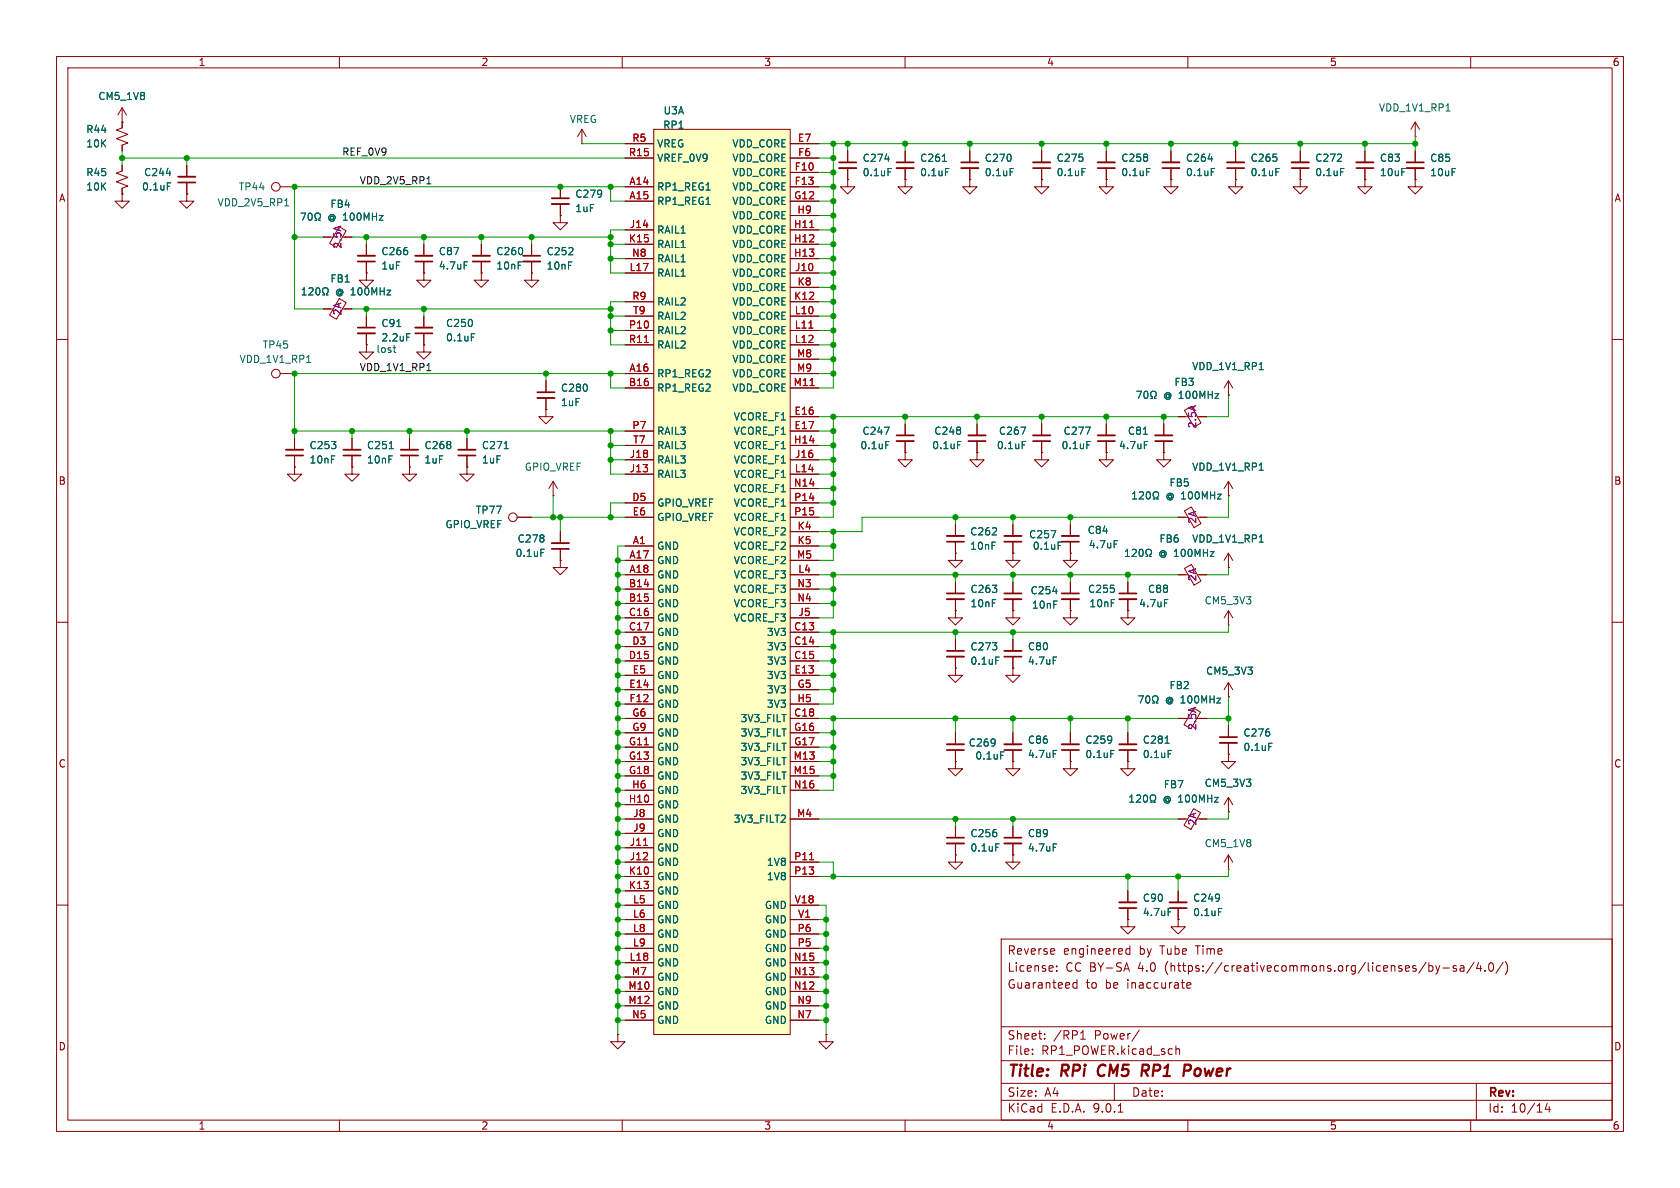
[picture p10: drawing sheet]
<svg xmlns="http://www.w3.org/2000/svg" width="297mm" height="210mm" viewBox="0 0 297 210" stroke-linecap="round" stroke-linejoin="round" font-family="sans-serif">
<g fill="none" stroke="#840000" stroke-width=".18">
<path d="M10 10h277v190h-277zM12 12h273v186h-273zM60 10v2M110 10v2M160 10v2M210 10v2M260 10v2M160 26.7v2M160 29.7v2.1M171.4 31.8v1.2h1.3l-1.3 1.3-1.2-1.3h1.2M171.4 31.8h.1M171.4 26.7v2"/>
<path d="M171.4 29.7v2.1M184.1 31.8v1.2h1.3l-1.3 1.3-1.2-1.3h1.2M184.1 31.8h.1M184.1 26.7v2M184.1 29.7v2.1M195.6 31.8v1.2h1.2l-1.2 1.3-1.3-1.3h1.3M195.6 31.8h.1M195.6 26.7v2M195.6 29.7v2.1M207 31.8v1.2h1.3l-1.3 1.3-1.3-1.3h1.3M207 31.8h.1M207 26.7v2"/>
<path d="M207 29.7v2.1M218.4 31.8v1.2h1.3l-1.3 1.3-1.2-1.3h1.2M218.4 31.8h.1M229.9 31.8v1.2h1.2l-1.2 1.3-1.3-1.3h1.3M229.9 31.8h.1M229.9 26.7v2M229.9 29.7v2.1M250.2 24.1h.1M250.2 21.6l-.8 1.3M250.2 21.6l.8 1.3M250.2 21.6v2.5M250.2 26.7v2"/>
<path d="M250.2 29.7v2.1M10 60h2M184.1 74.9v2.1M184.1 78v2M205.7 74.9v2.1M205.7 78v2M208.3 73.7h1.7M209.4 72.5l1.2-.7 1.7 3-1.2 .7zM212.1 73.7h1.3M217.2 69.9h.1M217.2 67.3l.7 1.3M217.2 67.3l-.8 1.3"/>
<path d="M217.2 67.3v2.6M285 60h2M168.9 97.8v1.3h-1.3l1.3 1.2 1.3-1.2h-1.3M168.9 97.8h.1M168.9 92.7v2M168.9 95.8v2M179.1 97.8v1.3h-1.3l1.3 1.2 1.2-1.2h-1.2M179.1 97.8h.1M179.1 92.7v2M179.1 95.8v2M184.1 80v1.3h-1.2l1.2 1.3 1.3-1.3h-1.3M184.1 80h.1"/>
<path d="M195.6 80v1.3h-1.3l1.3 1.3 1.2-1.3h-1.2M195.6 80h.1M205.7 80v1.3h-1.2l1.2 1.3 1.3-1.3h-1.3M205.7 80h.1M208.3 91.4h1.7M209.4 90.3l1.2-.7 1.7 3-1.2 .7zM212.1 91.4h1.3M10 110h2M199.4 108v1.2h-1.3l1.3 1.3 1.3-1.3h-1.3M199.4 108h.1M199.4 102.9v2M199.4 105.9v2.1"/>
<path d="M208.3 101.6h1.7M209.4 100.5l1.2-.7 1.7 2.9-1.2 .7zM212.1 101.6h1.3M217.2 110.5h.1M217.2 108v2.5M217.2 108l-.8 1.2M217.2 108l.7 1.2M285 110h2M168.9 134.6v1.3h-1.3l1.3 1.3 1.3-1.3h-1.3M168.9 134.6h.1M10 160h2M177 166h108v32h-108z"/>
<path d="M186.4 167.8l.1 .3-.8 .1M186.8 171.6v.1M186.8 170.8v.1M190.4 173.2v1.5M190.4 173.8l-.4-.1-.3 .3v.4l.1 .2h.6M199.2 170.2l.5 1.5M199.7 167.2v1.5M199.7 167.8l-.4-.1-.3 .3v.4l.2 .2h.5M209.8 174.2l.7-.1v-.3l-.5-.1-.2 .2 .1 .7h.6M252.6 170.2v1.5M252.6 170.8l.4-.1 .3 .3v.4l-.1 .2h-.6M253.8 170.7l.4 1"/>
<path d="M254.2 171.7l-.2 .4-.2 .1M254.5 170.7l-.3 1M255.1 171.1h1.1M257.5 170.8l-.4-.1-.2 .2 .1 .2 .5 .2v.3h-.6M258.2 170.8h.5l.1 .9M258.8 171.1h-.5a.29 .29 0 0 0-.2 .3 .29 .29 0 0 0 .2 .3l.5-.1M260.6 170.1l-1.3 2M261.4 170.1l-.4 1.1h1M261.7 170.7v1M262.5 171.6v.1M263.3 170.3l.2-.1a.81 .81 0 0 1 .6 .6 .81 .81 0 0 1-.3 .8l-.1 .1a.81 .81 0 0 1-.4-1.4zM265.7 170.1l-1.2 2"/>
<path d="M266.1 170a1.72 1.72 0 0 1 0 2.3M285 160h2M60 198v2M110 198v2M160 198v2M177 194.5h108M177 191.5h108M177 187.5h108M177 181.5h108M182.5 186.3v.1M182.5 185.5v.1M184.7 183.6v.1"/>
<path d="M184.7 182.8v.1M191 183.7h.9M191.2 182.6l.3-.4v1.5M197 191.5v3M197.7 196.6h.8M201.4 182.1l-1.3 2M207.9 184.9v1.5M207.9 185.5l.2-.1 .4 .1v.9M210 198v2M260 198v2M261 191.5v6.5M273.5 195l-.3 1.1h.9"/>
<path d="M273.9 195.6v1"/>
</g>
<path d="M194.4 188.5a1.27 1.27 0 0 0 0 1.6M202.4 189.3l.5 .9M202.8 188.2h-.8l-.2 2M202.9 189.2l-1 .1M209.5 188.2l.9 .1a.58 .58 0 0 1-.3 1h-.8" fill="none" stroke="#840000" stroke-width=".4"/>
<g fill="none" stroke="#006464" stroke-width=".18">
<path d="M255.6 19.6h.8M166.6 28.5h.7M167.1 29.8h.7M178.6 29.8h.6M191.3 29.8h.6M202.7 29.8h.6M213.6 28.1h.8M214.1 29.8h.6M237 29.8h.6M180.5 75.5h.8l-.5 1.3M180.7 78h.6M201 69.2h.8l-.5 1.2"/>
<path d="M202.1 76.8h.7M202.3 78h.6M202.3 69.3l.2-.1a.68 .68 0 0 1 .5 .6 .68 .68 0 0 1-.5 .6l-.2-.1-.1-.4zM203.4 70.4h.3v-.2a.54 .54 0 0 1-.2-.8 .54 .54 0 0 1 .7-.2 .58 .58 0 0 1-.1 1v.2h.3M222.6 65.3h.7M185.8 93.8h.9l-.6 1.3M187.1 95.8h.6M199 98.4h.7M199 97.5l.3-.4v1.3M200.2 97.2l.4-.1 .3 .4-.8 .9h.8M200.2 88.2h.8M200.2 87.3l.4-.4v1.3"/>
<path d="M201.4 87.1l.5-.2 .3 .4-.8 .9h.8M201.6 97.2l.1-.1a.68 .68 0 0 1 .4 .6 .68 .68 0 0 1-.4 .7 .84 .84 0 0 1-.1-1.2zM202.6 98.4h.3v-.3a.54 .54 0 0 1-.3-.7 .54 .54 0 0 1 .8-.2 .58 .58 0 0 1-.2 .9v.3h.4M202.8 87l.1-.1a.68 .68 0 0 1 .5 .7 .68 .68 0 0 1-.5 .6 .84 .84 0 0 1-.1-1.2zM203.9 88.2h.3v-.2a.54 .54 0 0 1-.3-.8 .54 .54 0 0 1 .7-.2 .58 .58 0 0 1-.1 1v.2h.3M205.9 106h.6"/>
</g>
<path d="M158.5 28.7h3M169.9 28.7h3.1M182.6 29.7h3.1M194.1 29.7h3M205.5 29.7h3M228.3 29.7h3.1M248.7 28.7h3M182.6 78h3.1M204.2 78h3.1M167.4 95.8h3M177.5 95.8h3.1M197.9 104.9h3" fill="none" stroke="#840000" stroke-width=".3"/>
<path d="M158.5 29.7h3M169.9 29.7h3.1M182.6 28.7h3.1M194.1 28.7h3M205.5 28.7h3M228.3 28.7h3.1M248.7 29.7h3M182.6 77h3.1M204.2 77h3.1M167.4 94.7h3M177.5 94.7h3.1M197.9 105.9h3" fill="none" stroke="#840000" stroke-width=".33"/>
<path d="M115.6 22.9h24.1v160h-24.1z" fill="#ffffc2"/>
<g fill="none" stroke="#840000" stroke-width=".18">
<path d="M21.6 19.1v3.5l-1 .4 2 .7-2 .8 2 .8-1 .4v1M21.6 19.1l.8 1.2M21.6 19.1l-.8 1.2M21.6 34.3v1.3h-1.3l1.3 1.2 1.3-1.2h-1.3M21.6 34.3h.1M21.6 29.2v1l-1 .4 2 .8-2 .7 2 .8-1 .4v1M21.6 21.6h.1M33 34.3v1.3h-1.3l1.3 1.2 1.3-1.2h-1.3M33 34.3h.1M33 29.2v2M33 32.3v2M49.5 33h2.6"/>
<path d="M99.1 38.1v1.3h1.2l-1.2 1.2-1.3-1.2h1.3M99.1 38.1h.1M99.1 33v2.1M99.1 36.1v2M102.9 25.4h.1M102.9 22.9l.7 1.2M102.9 22.9l-.8 1.2M102.9 22.9v2.5M110.5 25.4h5.1M110.5 27.9h5.1M110.5 33h5.1M110.5 35.6h5.1"/>
<path d="M115.6 22.9h24.1v160h-24.1zM139.7 25.4h5.1M139.7 27.9h5.1M139.7 33h5.1M139.7 35.6h5.1M139.7 30.5h5.1M139.7 38.1h5.1M149.9 31.8v1.2h1.2l-1.2 1.3-1.3-1.3h1.3M149.9 31.8h.1M149.9 26.7v2M149.9 29.7v2.1M160 31.8v1.2h1.3l-1.3 1.3-1.3-1.3h1.3"/>
<path d="M160 31.8h.1M160 26.7v2M160 29.7v2.1M171.4 31.8h.1M171.4 26.7v2M171.4 29.7v2.1M184.1 31.8h.1M184.1 26.7v2M184.1 29.7v2.1M195.6 31.8h.1M195.6 26.7v2M195.6 29.7v2.1"/>
<path d="M207 31.8h.1M207 26.7v2M207 29.7v2.1M218.4 31.8h.1M218.4 26.7v2M218.4 29.7v2.1M229.9 31.8h.1M229.9 26.7v2M229.9 29.7v2.1M241.3 31.8v1.2h1.3l-1.3 1.3-1.3-1.3h1.3M241.3 31.8h.1M241.3 26.7v2"/>
<path d="M241.3 29.7v2.1M250.2 31.8v1.2h1.3l-1.3 1.3-1.3-1.3h1.3M250.2 31.8h.1M250.2 26.7v2M250.2 29.7v2.1M57.1 54.6h1.8M57.1 41.9h1.8M60 52.8l1.2 .7-1.7 2.9-1.2-.7zM60 40.1l1.2 .7-1.7 2.9-1.2-.7zM61 54.6h1.2M61 41.9h1.2M64.8 48.3v1.2h1.2l-1.2 1.3-1.3-1.3h1.3"/>
<path d="M64.8 48.3h.1M64.8 43.2v2M64.8 46.2v2.1M64.8 55.9v2M64.8 58.9v2.1M74.9 48.3v1.2h1.3l-1.3 1.3-1.2-1.3h1.2M74.9 48.3h.1M74.9 43.2v2M74.9 46.2v2.1M74.9 55.9v2M74.9 58.9v2.1M85.1 48.3v1.2h1.3l-1.3 1.3-1.3-1.3h1.3"/>
<path d="M85.1 48.3h.1M85.1 43.2v2M85.1 46.2v2.1M94 48.3v1.2h1.2l-1.2 1.3-1.3-1.3h1.3M94 48.3h.1M94 43.2v2M94 46.2v2.1M110.5 40.6h5.1M110.5 43.2h5.1M110.5 45.7h5.1M110.5 48.3h5.1M110.5 53.3h5.1"/>
<path d="M110.5 55.9h5.1M110.5 58.4h5.1M139.7 40.6h5.1M139.7 43.2h5.1M139.7 45.7h5.1M139.7 48.3h5.1M139.7 53.3h5.1M139.7 55.9h5.1M139.7 58.4h5.1M139.7 50.8h5.1M49.5 66h2.6M52.1 77.5v2"/>
<path d="M62.2 77.5v2M64.8 61v1.2h1.2l-1.2 1.3-1.3-1.3h1.3M64.8 61h.1M72.4 77.5v2M74.9 61v1.2h1.3l-1.3 1.3-1.2-1.3h1.2M74.9 61h.1M82.5 77.5v2M96.5 72.4v1.3h1.3l-1.3 1.2-1.3-1.2h1.3M96.5 72.4h.1M96.5 67.3v2M96.5 70.4v2M110.5 61h5.1"/>
<path d="M110.5 66h5.1M110.5 68.6h5.1M110.5 76.2h5.1M110.5 78.7h5.1M139.7 61h5.1M139.7 66h5.1M139.7 68.6h5.1M139.7 76.2h5.1M139.7 78.7h5.1M139.7 63.5h5.1M139.7 73.7h5.1M160 74.9v2.1"/>
<path d="M160 78v2M172.7 74.9v2.1M172.7 78v2M184.1 74.9v2.1M184.1 78v2M195.6 74.9v2.1M195.6 78v2M205.7 74.9v2.1M205.7 78v2M208.3 73.7h1.2M212.1 73.7h1.3M217.2 69.9h.1"/>
<path d="M52.1 82.6v1.2h1.2l-1.2 1.3-1.3-1.3h1.3M52.1 82.6h.1M52.1 80.5v2.1M62.2 82.6v1.2h1.3l-1.3 1.3-1.2-1.3h1.2M62.2 82.6h.1M62.2 80.5v2.1M72.4 82.6v1.2h1.3l-1.3 1.3-1.3-1.3h1.3M72.4 82.6h.1M72.4 80.5v2.1M82.5 82.6v1.2h1.3l-1.3 1.3-1.2-1.3h1.2M82.5 82.6h.1M82.5 80.5v2.1"/>
<path d="M91.4 91.4h2.6M97.8 87.6h.1M97.8 85.1l-.8 1.3M97.8 85.1l.8 1.3M97.8 85.1v2.5M99.1 99.1v1.2h-1.3l1.3 1.3 1.2-1.3h-1.2M99.1 99.1h.1M99.1 94v2M99.1 97v2.1M110.5 81.3h5.1M110.5 83.8h5.1M110.5 88.9h5.1"/>
<path d="M110.5 91.4h5.1M110.5 96.5h5.1M110.5 99.1h5.1M139.7 81.3h5.1M139.7 83.8h5.1M139.7 88.9h5.1M139.7 91.4h5.1M139.7 96.5h5.1M139.7 99.1h5.1M139.7 86.4h5.1M139.7 94h5.1M160 80v1.3h-1.3l1.3 1.3 1.3-1.3h-1.3"/>
<path d="M160 80h.1M168.9 97.8h.1M168.9 92.7v2M168.9 95.8v2M172.7 80v1.3h-1.3l1.3 1.3 1.3-1.3h-1.3M172.7 80h.1M179.1 97.8h.1M179.1 92.7v2M179.1 95.8v2M184.1 80h.1M189.2 97.8v1.3h-1.2l1.2 1.2 1.3-1.2h-1.3M189.2 97.8h.1"/>
<path d="M189.2 92.7v2M189.2 95.8v2M195.6 80h.1M205.7 80h.1M208.3 91.4h1.2M212.1 91.4h1.3M217.2 87.6h.1M217.2 85.1l.7 1.3M217.2 85.1l-.8 1.3M217.2 85.1v2.5M217.2 97.8v2.5M217.2 97.8l.7 1.3"/>
<path d="M217.2 97.8l-.8 1.3M110.5 101.6h5.1M110.5 104.1h5.1M110.5 106.7h5.1M110.5 109.2h5.1M110.5 111.8h5.1M110.5 114.3h5.1M110.5 116.8h5.1M110.5 119.4h5.1M139.7 101.6h5.1M139.7 104.1h5.1M139.7 106.7h5.1"/>
<path d="M139.7 109.2h5.1M139.7 111.8h5.1M139.7 114.3h5.1M139.7 116.8h5.1M139.7 119.4h5.1M168.9 108v1.2h1.3l-1.3 1.3-1.3-1.3h1.3M168.9 108h.1M168.9 118.1v1.3h1.3l-1.3 1.3-1.3-1.3h1.3M168.9 118.1h.1M168.9 102.9v2M168.9 105.9v2.1M168.9 113v2.1"/>
<path d="M168.9 116.1v2M179.1 108v1.2h-1.3l1.3 1.3 1.2-1.3h-1.2M179.1 108h.1M179.1 118.1v1.3h1.2l-1.2 1.3-1.3-1.3h1.3M179.1 118.1h.1M179.1 102.9v2M179.1 105.9v2.1M179.1 113v2.1M179.1 116.1v2M189.2 108v1.2h-1.2l1.2 1.3 1.3-1.3h-1.3M189.2 108h.1M189.2 102.9v2"/>
<path d="M189.2 105.9v2.1M199.4 108h.1M199.4 102.9v2M199.4 105.9v2.1M208.3 101.6h1.2M212.1 101.6h1.3M217.2 100.3h.1M110.5 121.9h5.1M110.5 124.5h5.1M110.5 127h5.1M110.5 129.5h5.1M110.5 132.1h5.1"/>
<path d="M110.5 134.6h5.1M110.5 137.2h5.1M110.5 139.7h5.1M139.7 121.9h5.1M139.7 124.5h5.1M139.7 127h5.1M139.7 129.5h5.1M139.7 132.1h5.1M139.7 134.6h5.1M139.7 137.2h5.1M139.7 139.7h5.1M168.9 134.6h.1"/>
<path d="M168.9 129.5v2.1M168.9 132.6v2M179.1 134.6v1.3h1.2l-1.2 1.3-1.3-1.3h1.3M179.1 134.6h.1M179.1 129.5v2.1M179.1 132.6v2M189.2 134.6v1.3h1.3l-1.3 1.3-1.2-1.3h1.2M189.2 134.6h.1M189.2 129.5v2.1M189.2 132.6v2M199.4 134.6v1.3h1.3l-1.3 1.3-1.3-1.3h1.3M199.4 134.6h.1"/>
<path d="M199.4 129.5v2.1M199.4 132.6v2M208.3 127h1.6M211 125.2l1.2 .7-1.7 2.9-1.2-.7zM212.1 127h1.3M217.2 133.4v1.2h1.2l-1.2 1.3-1.3-1.3h1.3M217.2 133.4h.1M217.2 123.2h.1M217.2 120.7v2.5M217.2 128.3v2M217.2 131.3v2.1M217.2 120.7l-.8 1.2"/>
<path d="M217.2 120.7l.7 1.2M110.5 142.2h5.1M110.5 144.8h5.1M110.5 147.3h5.1M110.5 149.9h5.1M110.5 152.4h5.1M110.5 154.9h5.1M110.5 157.5h5.1M139.7 144.8h5.1M139.7 152.4h5.1M139.7 154.9h5.1M168.9 151.1v1.3h1.3l-1.3 1.3-1.3-1.3h1.3"/>
<path d="M168.9 151.1h.1M168.9 146.1v2M168.9 149.1v2M179.1 151.1v1.3h1.2l-1.2 1.3-1.3-1.3h1.3M179.1 151.1h.1M179.1 146.1v2M179.1 149.1v2M199.4 157.5v2M208.3 144.8h1.6M208.3 157.5v2M211 143l1.2 .7-1.7 2.9-1.2-.7zM212.1 144.8h1.3"/>
<path d="M217.2 153.7h.1M217.2 143.5h.1M217.2 141v2.5M217.2 151.1v2.6M217.2 151.1l-.8 1.3M217.2 151.1l.7 1.3M217.2 141l.7 1.2M217.2 141l-.8 1.2M110.5 160h5.1M110.5 162.6h5.1M110.5 165.1h5.1M110.5 167.6h5.1"/>
<path d="M110.5 170.2h5.1M110.5 172.7h5.1M110.5 175.3h5.1M110.5 177.8h5.1M139.7 160h5.1M139.7 162.6h5.1M139.7 165.1h5.1M139.7 167.6h5.1M139.7 170.2h5.1M139.7 172.7h5.1M139.7 175.3h5.1M139.7 177.8h5.1"/>
<path d="M199.4 162.6v1.2h1.3l-1.3 1.3-1.3-1.3h1.3M199.4 162.6h.1M199.4 160.5v2.1M208.3 162.6v1.2h1.2l-1.2 1.3-1.3-1.3h1.3M208.3 162.6h.1M208.3 160.5v2.1M109.2 182.9v1.3h1.3l-1.3 1.2-1.3-1.2h1.3M109.2 182.9h.1M110.5 180.3h5.1M139.7 180.3h5.1M146 182.9v1.3h1.3l-1.3 1.2-1.2-1.2h1.2M146 182.9h.1"/>
<circle cx="48.8" cy="33" r=".76"/>
<circle cx="48.8" cy="66" r=".76"/>
<circle cx="90.7" cy="91.4" r=".76"/>
</g>
<path d="M143 58h.7M143.1 40.2h.8M113.9 60.5h.7M143.2 68.2h.7M113.8 149.4h.7M143.1 152h.7" fill="none" stroke="#a90000" stroke-width=".18"/>
<g fill="none" stroke="#006464" stroke-width=".18">
<path d="M29.4 30.6h.8M29.6 32.3h.6M50.3 36.4h.7M53.2 37.7h.8l-.5 1.2M54.6 37.7h.2a.68 .68 0 0 1 .4 .6 .68 .68 0 0 1-.4 .6 .84 .84 0 0 1-.2-1.2zM55.7 38.9h.3v-.2a.54 .54 0 0 1-.3-.7 .54 .54 0 0 1 .8-.3 .58 .58 0 0 1-.2 1v.2h.3M156.4 28.1h.8M157 29.8h.6M166.6 28.5h.7M167.1 29.8h.7M178.6 29.8h.6M191.3 29.8h.6"/>
<path d="M202.7 29.8h.6M213.6 28.1h.8M214.1 29.8h.6M225.6 29.8h.6M237 29.8h.6M53.4 52.1h.7M53.4 51.2l.4-.3v1.2M54.6 51l.5-.1 .2 .3-.7 .9h.7M56 51l.1-.1a.68 .68 0 0 1 .5 .6 .68 .68 0 0 1-.5 .6l-.1-.1-.2-.3zM57 52.1h.3v-.2a.54 .54 0 0 1-.2-.7 .54 .54 0 0 1 .7-.3 .58 .58 0 0 1-.1 1v.2h.3M70.1 57.7h.8M71.9 59h.6"/>
<path d="M82.1 46.3h.6M83.3 59h.6M54.2 64.1h.7M68.8 79.3h.7M89.1 79.3h.8M156.3 75.5h.9l-.6 1.3M156.6 78.1h.6M169.3 78h.6M180.5 75.5h.8l-.5 1.3M180.7 78h.6M191.9 75.5h.8l-.5 1.3M192.1 78h.6"/>
<path d="M201 69.2h.8l-.5 1.2M202.1 76.8h.7M202.3 78h.6M202.3 69.3l.2-.1a.68 .68 0 0 1 .5 .6 .68 .68 0 0 1-.5 .6l-.2-.1-.1-.4zM203.4 70.4h.3v-.2a.54 .54 0 0 1-.2-.8 .54 .54 0 0 1 .7-.2 .58 .58 0 0 1-.1 1v.2h.3M222.6 65.3h.7M95.6 97.1h.6M185.8 93.8h.9l-.6 1.3M187.1 95.8h.6M197 95.6h.6M199 98.4h.7M199 97.5l.3-.4v1.3"/>
<path d="M200.2 97.2l.4-.1 .3 .4-.8 .9h.8M200.2 88.2h.8M200.2 87.3l.4-.4v1.3M201.4 87.1l.5-.2 .3 .4-.8 .9h.8M201.6 97.2l.1-.1a.68 .68 0 0 1 .4 .6 .68 .68 0 0 1-.4 .7 .84 .84 0 0 1-.1-1.2zM202.6 98.4h.3v-.3a.54 .54 0 0 1-.3-.7 .54 .54 0 0 1 .8-.2 .58 .58 0 0 1-.2 .9v.3h.4M202.8 87l.1-.1a.68 .68 0 0 1 .5 .7 .68 .68 0 0 1-.5 .6 .84 .84 0 0 1-.1-1.2zM203.9 88.2h.3v-.2a.54 .54 0 0 1-.3-.8 .54 .54 0 0 1 .7-.2 .58 .58 0 0 1-.1 1v.2h.3M222.6 83.1h.7M222.6 95.8h.7M176 116.2h.6M186.1 104.6h.8"/>
<path d="M186.2 116.1h.6M205.9 106h.6M176.9 132.9h.6M186.2 132.7h.6M196.4 132.7h.6M201.3 123h.8l-.5 1.3M202.7 123.1l.1-.1a.68 .68 0 0 1 .5 .6 .68 .68 0 0 1-.5 .7l-.1-.1-.2-.4zM203.8 124.3h.3v-.3a.54 .54 0 0 1-.3-.7 .54 .54 0 0 1 .7-.2 .58 .58 0 0 1-.1 .9v.3h.3M206 131.4h.7M206.5 132.7h.6M224.3 131.4h.6M176 149.2h.6"/>
<path d="M186.2 149.2h.6M199.7 141.8h.7M199.7 140.9l.4-.4v1.3M200.9 140.7l.5-.2 .3 .4-.8 .9h.8M202.3 140.6l.1-.1a.68 .68 0 0 1 .5 .7 .68 .68 0 0 1-.5 .6 .84 .84 0 0 1-.1-1.2zM203.3 141.8h.3v-.2a.54 .54 0 0 1-.2-.8 .54 .54 0 0 1 .7-.2 .58 .58 0 0 1-.1 1v.2h.3M206.5 160.6h.6M215.4 160.6h.6"/>
</g>
<g fill="none" stroke="#840000" stroke-width=".3">
<path d="M31.5 32.3h3M97.5 35.1h3.1M148.3 28.7h3.1M216.9 29.7h3.1M239.8 29.7h3M63.2 57.9h3.1M63.2 46.2h3.1M73.4 46.2h3.1M73.4 58.9h3.1M83.6 46.2h3M92.5 45.2h3M95 69.3h3"/>
<path d="M158.5 77h3M171.2 78h3M194.1 78h3M50.5 80.5h3.1M60.7 80.5h3.1M70.9 80.5h3M81 80.5h3.1M97.5 97h3.1M187.7 95.8h3.1M167.4 104.9h3M167.4 115.1h3M177.5 104.9h3.1"/>
<path d="M177.5 116.1h3.1M187.7 104.9h3.1M167.4 132.6h3M177.5 132.6h3.1M187.7 132.6h3.1M197.9 132.6h3M215.6 130.3h3.1M167.4 148.1h3M177.5 148.1h3.1M197.9 160.5h3M206.8 160.5h3"/>
</g>
<g fill="none" stroke="#840000" stroke-width=".33">
<path d="M31.5 31.2h3M97.5 36.1h3.1M148.3 29.7h3.1M216.9 28.7h3.1M239.8 28.7h3M63.2 58.9h3.1M63.2 45.2h3.1M73.4 45.2h3.1M73.4 57.9h3.1M83.6 45.2h3M92.5 46.2h3M50.5 79.5h3.1"/>
<path d="M60.7 79.5h3.1M70.9 79.5h3M81 79.5h3.1M95 70.4h3M158.5 78h3M171.2 77h3M194.1 77h3M97.5 96h3.1M187.7 94.7h3.1M167.4 105.9h3M167.4 116.1h3M177.5 105.9h3.1"/>
<path d="M177.5 115.1h3.1M187.7 105.9h3.1M167.4 131.6h3M177.5 131.6h3.1M187.7 131.6h3.1M197.9 131.6h3M215.6 131.3h3.1M167.4 149.1h3M177.5 149.1h3.1M197.9 159.5h3M206.8 159.5h3"/>
</g>
<path d="M75.5 32.5h.7M75.5 65.5h.7" fill="none" stroke="#0f0f0f" stroke-width=".18"/>
<g fill="none" stroke="#009600" stroke-width=".18">
<path d="M21.6 27.9h88.9M21.6 26.7v2.5M33 27.9v1.3M102.9 25.4h7.6M107.9 33v2.6h2.6M110.5 33h-58.4v21.6h5M144.8 25.4h105.4M144.8 33h2.5M144.8 27.9h2.5M144.8 30.5h2.5M144.8 35.6h2.5M144.8 38.1h2.5"/>
<path d="M147.3 25.4v43.2h-2.5M149.9 25.4v1.3M160 25.4v1.3M171.4 25.4v1.3M184.1 25.4v1.3M195.6 25.4v1.3M207 25.4v1.3M218.4 25.4v1.3M229.9 25.4v1.3M241.3 25.4v1.3M250.2 24.1v2.6M52.1 41.9h5"/>
<path d="M62.2 54.6h45.7M62.2 41.9h45.7M64.8 41.9v1.3M64.8 54.6v1.3M74.9 41.9v1.3M74.9 54.6v1.3M85.1 41.9v1.3M94 41.9v1.3M107.9 43.2h2.6M107.9 45.7h2.6M107.9 58.4h2.6M107.9 55.9h2.6"/>
<path d="M110.5 40.6h-2.6v7.7h2.6M110.5 53.3h-2.6v7.7h2.6M144.8 40.6h2.5M144.8 43.2h2.5M144.8 45.7h2.5M144.8 58.4h2.5M144.8 55.9h2.5M144.8 50.8h2.5M144.8 53.3h2.5M144.8 48.3h2.5M52.1 76.2h58.4M62.2 76.2v1.3"/>
<path d="M72.4 76.2v1.3M82.5 76.2v1.3M96.5 66v1.3M107.9 78.7h2.6M107.9 66v2.6h2.6M107.9 76.2v7.6h2.6M110.5 66h-58.4v11.5M144.8 73.7h63.5M144.8 76.2h2.5M144.8 78.7h2.5M144.8 61h2.5M144.8 63.5h2.5"/>
<path d="M144.8 66h2.5M147.3 73.7v17.7h-2.5M160 73.7v1.2M172.7 73.7v1.2M184.1 73.7v1.2M195.6 73.7v1.2M205.7 73.7v1.2M217.2 69.9v3.8h-3.8M94 91.4h16.5M97.8 87.6v3.8M99.1 91.4v2.6M107.9 81.3h2.6"/>
<path d="M109.2 99.1h1.3M110.5 96.5h-1.3v86.4M110.5 88.9h-2.6v2.5M144.8 88.9h2.5M144.8 81.3h2.5M144.8 96.5h2.5M144.8 83.8h2.5M144.8 86.4h2.5M147.3 94v5.1h-2.5M168.9 91.4v1.3M179.1 91.4v1.3M189.2 91.4v1.3"/>
<path d="M208.3 91.4h-55.9v2.6h-7.6M217.2 87.6v3.8h-3.8M109.2 114.3h1.3M109.2 106.7h1.3M109.2 101.6h1.3M109.2 111.8h1.3M109.2 119.4h1.3M109.2 109.2h1.3M109.2 116.8h1.3M109.2 104.1h1.3M144.8 114.3h2.5M144.8 106.7h2.5"/>
<path d="M144.8 101.6h63.5M144.8 119.4h2.5M144.8 116.8h2.5M144.8 104.1h2.5M147.3 101.6v7.6h-2.5M147.3 111.8v12.7h-2.5M168.9 101.6v1.3M168.9 111.8v1.2M179.1 101.6v1.3M179.1 111.8v1.2M189.2 101.6v1.3M199.4 101.6v1.3"/>
<path d="M217.2 100.3v1.3h-3.8M217.2 110.5v1.3h-72.4M109.2 121.9h1.3M109.2 137.2h1.3M109.2 124.5h1.3M109.2 127h1.3M109.2 129.5h1.3M109.2 132.1h1.3M109.2 134.6h1.3M109.2 139.7h1.3M144.8 121.9h2.5M144.8 137.2h2.5"/>
<path d="M144.8 127h63.5M144.8 129.5h2.5M144.8 132.1h2.5M144.8 134.6h2.5M147.3 127v12.7h-2.5M168.9 127v2.5M179.1 127v2.5M189.2 127v2.5M199.4 127v2.5M213.4 127h3.8M217.2 123.2v5.1M109.2 149.9h1.3"/>
<path d="M109.2 157.5h1.3M109.2 147.3h1.3M109.2 142.2h1.3M109.2 144.8h1.3M109.2 152.4h1.3M109.2 154.9h1.3M144.8 152.4h2.5v2.5M144.8 144.8h63.5M168.9 144.8v1.3M179.1 144.8v1.3M199.4 154.9v2.6M208.3 154.9v2.6"/>
<path d="M217.2 143.5v1.3h-3.8M217.2 153.7v1.2h-72.4M109.2 160h1.3M109.2 175.3h1.3M109.2 177.8h1.3M109.2 165.1h1.3M109.2 172.7h1.3M109.2 162.6h1.3M109.2 170.2h1.3M109.2 167.6h1.3M144.8 160h1.2v22.9M144.8 175.3h1.2"/>
<path d="M144.8 177.8h1.2M144.8 165.1h1.2M144.8 172.7h1.2M144.8 162.6h1.2M144.8 170.2h1.2M144.8 167.6h1.2M109.2 180.3h1.3M144.8 180.3h1.2"/>
</g>
<path d="M69.5 61.5h.5M69.7 62.2l.3 .1" fill="none" stroke="#0000c2" stroke-width=".18"/>
<g fill="#009600" stroke="#009600" stroke-width=".18">
<circle cx="147.3" cy="43.2" r=".46"/>
<circle cx="147.3" cy="45.7" r=".46"/>
<circle cx="147.3" cy="58.4" r=".46"/>
<circle cx="147.3" cy="61" r=".46"/>
<circle cx="147.3" cy="50.8" r=".46"/>
<circle cx="147.3" cy="53.3" r=".46"/>
<circle cx="147.3" cy="63.5" r=".46"/>
<circle cx="147.3" cy="48.3" r=".46"/>
<circle cx="109.2" cy="121.9" r=".46"/>
<circle cx="109.2" cy="119.4" r=".46"/>
<circle cx="109.2" cy="127" r=".46"/>
<circle cx="109.2" cy="124.5" r=".46"/>
<circle cx="109.2" cy="111.8" r=".46"/>
<circle cx="109.2" cy="99.1" r=".46"/>
<circle cx="109.2" cy="104.1" r=".46"/>
<circle cx="109.2" cy="114.3" r=".46"/>
<circle cx="109.2" cy="116.8" r=".46"/>
<circle cx="107.9" cy="91.4" r=".46"/>
<circle cx="109.2" cy="101.6" r=".46"/>
<circle cx="147.3" cy="81.3" r=".46"/>
<circle cx="147.3" cy="83.8" r=".46"/>
<circle cx="99.1" cy="91.4" r=".46"/>
<circle cx="97.8" cy="91.4" r=".46"/>
<circle cx="147.3" cy="101.6" r=".46"/>
<circle cx="147.3" cy="106.7" r=".46"/>
<circle cx="147.3" cy="94" r=".46"/>
<circle cx="109.2" cy="109.2" r=".46"/>
<circle cx="109.2" cy="106.7" r=".46"/>
<circle cx="184.1" cy="73.7" r=".46"/>
<circle cx="172.7" cy="73.7" r=".46"/>
<circle cx="160" cy="73.7" r=".46"/>
<circle cx="179.1" cy="91.4" r=".46"/>
<circle cx="147.3" cy="76.2" r=".46"/>
<circle cx="147.3" cy="78.7" r=".46"/>
<circle cx="149.9" cy="25.4" r=".46"/>
<circle cx="147.3" cy="25.4" r=".46"/>
<circle cx="147.3" cy="27.9" r=".46"/>
<circle cx="147.3" cy="30.5" r=".46"/>
<circle cx="160" cy="25.4" r=".46"/>
<circle cx="171.4" cy="25.4" r=".46"/>
<circle cx="184.1" cy="25.4" r=".46"/>
<circle cx="147.3" cy="35.6" r=".46"/>
<circle cx="147.3" cy="38.1" r=".46"/>
<circle cx="147.3" cy="40.6" r=".46"/>
<circle cx="147.3" cy="33" r=".46"/>
<circle cx="168.9" cy="91.4" r=".46"/>
<circle cx="179.1" cy="111.8" r=".46"/>
<circle cx="189.2" cy="101.6" r=".46"/>
<circle cx="179.1" cy="101.6" r=".46"/>
<circle cx="168.9" cy="111.8" r=".46"/>
<circle cx="168.9" cy="101.6" r=".46"/>
<circle cx="147.3" cy="66" r=".46"/>
<circle cx="147.3" cy="55.9" r=".46"/>
<circle cx="147.3" cy="86.4" r=".46"/>
<circle cx="147.3" cy="73.7" r=".46"/>
<circle cx="195.6" cy="25.4" r=".46"/>
<circle cx="207" cy="25.4" r=".46"/>
<circle cx="218.4" cy="25.4" r=".46"/>
<circle cx="241.3" cy="25.4" r=".46"/>
<circle cx="205.7" cy="73.7" r=".46"/>
<circle cx="229.9" cy="25.4" r=".46"/>
<circle cx="250.2" cy="25.4" r=".46"/>
<circle cx="199.4" cy="101.6" r=".46"/>
<circle cx="189.2" cy="91.4" r=".46"/>
<circle cx="195.6" cy="73.7" r=".46"/>
<circle cx="147.3" cy="88.9" r=".46"/>
<circle cx="147.3" cy="96.5" r=".46"/>
<circle cx="147.3" cy="132.1" r=".46"/>
<circle cx="147.3" cy="137.2" r=".46"/>
<circle cx="147.3" cy="134.6" r=".46"/>
<circle cx="147.3" cy="121.9" r=".46"/>
<circle cx="147.3" cy="116.8" r=".46"/>
<circle cx="147.3" cy="119.4" r=".46"/>
<circle cx="147.3" cy="111.8" r=".46"/>
<circle cx="147.3" cy="114.3" r=".46"/>
<circle cx="147.3" cy="104.1" r=".46"/>
<circle cx="147.3" cy="129.5" r=".46"/>
<circle cx="147.3" cy="127" r=".46"/>
<circle cx="109.2" cy="147.3" r=".46"/>
<circle cx="109.2" cy="152.4" r=".46"/>
<circle cx="109.2" cy="149.9" r=".46"/>
<circle cx="109.2" cy="160" r=".46"/>
<circle cx="109.2" cy="157.5" r=".46"/>
<circle cx="109.2" cy="144.8" r=".46"/>
<circle cx="109.2" cy="142.2" r=".46"/>
<circle cx="109.2" cy="139.7" r=".46"/>
<circle cx="109.2" cy="154.9" r=".46"/>
<circle cx="109.2" cy="129.5" r=".46"/>
<circle cx="109.2" cy="132.1" r=".46"/>
<circle cx="109.2" cy="134.6" r=".46"/>
<circle cx="109.2" cy="137.2" r=".46"/>
<circle cx="146" cy="177.8" r=".46"/>
<circle cx="146" cy="167.6" r=".46"/>
<circle cx="146" cy="165.1" r=".46"/>
<circle cx="146" cy="162.6" r=".46"/>
<circle cx="147.3" cy="154.9" r=".46"/>
<circle cx="146" cy="172.7" r=".46"/>
<circle cx="146" cy="175.3" r=".46"/>
<circle cx="146" cy="170.2" r=".46"/>
<circle cx="146" cy="180.3" r=".46"/>
<circle cx="199.4" cy="154.9" r=".46"/>
<circle cx="168.9" cy="127" r=".46"/>
<circle cx="179.1" cy="127" r=".46"/>
<circle cx="168.9" cy="144.8" r=".46"/>
<circle cx="179.1" cy="144.8" r=".46"/>
<circle cx="199.4" cy="127" r=".46"/>
<circle cx="208.3" cy="154.9" r=".46"/>
<circle cx="189.2" cy="127" r=".46"/>
<circle cx="217.2" cy="127" r=".46"/>
<circle cx="109.2" cy="167.6" r=".46"/>
<circle cx="109.2" cy="162.6" r=".46"/>
<circle cx="109.2" cy="165.1" r=".46"/>
<circle cx="109.2" cy="172.7" r=".46"/>
<circle cx="109.2" cy="170.2" r=".46"/>
<circle cx="109.2" cy="177.8" r=".46"/>
<circle cx="109.2" cy="175.3" r=".46"/>
<circle cx="109.2" cy="180.3" r=".46"/>
<circle cx="62.2" cy="76.2" r=".46"/>
<circle cx="99.1" cy="33" r=".46"/>
<circle cx="94" cy="41.9" r=".46"/>
<circle cx="52.1" cy="66" r=".46"/>
<circle cx="74.9" cy="41.9" r=".46"/>
<circle cx="64.8" cy="41.9" r=".46"/>
<circle cx="85.1" cy="41.9" r=".46"/>
<circle cx="96.5" cy="66" r=".46"/>
<circle cx="82.5" cy="76.2" r=".46"/>
<circle cx="107.9" cy="81.3" r=".46"/>
<circle cx="107.9" cy="55.9" r=".46"/>
<circle cx="107.9" cy="54.6" r=".46"/>
<circle cx="107.9" cy="58.4" r=".46"/>
<circle cx="107.9" cy="78.7" r=".46"/>
<circle cx="107.9" cy="76.2" r=".46"/>
<circle cx="107.9" cy="45.7" r=".46"/>
<circle cx="107.9" cy="66" r=".46"/>
<circle cx="107.9" cy="41.9" r=".46"/>
<circle cx="107.9" cy="43.2" r=".46"/>
<circle cx="107.9" cy="33" r=".46"/>
<circle cx="64.8" cy="54.6" r=".46"/>
<circle cx="74.9" cy="54.6" r=".46"/>
<circle cx="72.4" cy="76.2" r=".46"/>
<circle cx="52.1" cy="76.2" r=".46"/>
<circle cx="52.1" cy="33" r=".46"/>
<circle cx="52.1" cy="41.9" r=".46"/>
<circle cx="21.6" cy="27.9" r=".46"/>
<circle cx="33" cy="27.9" r=".46"/>
</g>
<g font-size="2.8" fill="#840000">
<text x="178" y="190.9">Title:</text>
<text x="187.7" y="190.9">RPi</text>
<text x="194.9" y="190.9">CM5</text>
<text x="203.4" y="190.9">RP1</text>
<text x="211.7" y="190.9">Power</text>
</g>
<g font-size="2.1" fill="#840000">
<text x="178" y="172">License:</text>
<text x="178" y="169">Reverse</text>
<text x="187.9" y="169">engineered</text>
<text x="188.4" y="172">CC BY-SA</text>
<text x="201.3" y="172">4.0</text>
<text x="201.5" y="169">by</text>
<text x="205.3" y="169">Tube</text>
<text x="206.2" y="172">(https://creativecommons.org/licenses/by-sa/4.0/)</text>
<text x="211.7" y="169">Time</text>
<text x="178" y="175">Guaranteed</text>
<text x="191.9" y="175">to</text>
<text x="195.5" y="175">be</text>
<text x="199.4" y="175">inaccurate</text>
<text x="178" y="184">Sheet:</text>
<text x="186.2" y="184">/RP1</text>
<text x="193.5" y="184">Power/</text>
<text x="178" y="186.7">File:</text>
<text x="184.1" y="186.7">RP1_POWER.kicad_sch</text>
<text x="178" y="196.9">KiCad</text>
<text x="178" y="194.1">Size:</text>
<text x="184.7" y="194.1">A4</text>
<text x="185.7" y="196.9">E.D.A.</text>
<text x="193.3" y="196.9">9.0.1</text>
<text x="200" y="194.1">Date:</text>
<text x="263" y="194.3">Rev:</text>
<text x="263" y="196.9">Id:</text>
<text x="267.1" y="196.9">10/14</text>
</g>
<g font-size="1.8" fill="#840000">
<text x="35" y="11.9">1</text>
<text x="85" y="11.9">2</text>
<text x="135" y="11.9">3</text>
<text x="185" y="11.9">4</text>
<text x="235" y="11.9">5</text>
<text x="285" y="11.9">6</text>
<text x="10.3" y="35.9">A</text>
<text x="285.3" y="35.9">A</text>
<text x="10.3" y="85.9">B</text>
<text x="285.3" y="85.9">B</text>
<text x="10.3" y="135.9">C</text>
<text x="285.3" y="135.9">C</text>
<text x="10.3" y="185.9">D</text>
<text x="285.3" y="185.9">D</text>
<text x="35" y="199.9">1</text>
<text x="85" y="199.9">2</text>
<text x="135" y="199.9">3</text>
<text x="185" y="199.9">4</text>
<text x="235" y="199.9">5</text>
<text x="285" y="199.9">6</text>
</g>
<g font-size="1.8" fill="#006464">
<text x="17.3" y="17.9">CM5_1V8</text>
<text x="15.1" y="23.7">R44</text>
<text x="100.6" y="21.9">VREG</text>
<text x="117.1" y="23">RP1</text>
<text x="117.2" y="20.4">U3A</text>
<text x="243.7" y="19.9">VDD_1V1_RP1</text>
<text x="15.1" y="26.3">10K</text>
<text x="116.1" y="26.3">VREG</text>
<text x="116.1" y="28.8">VREF_0V9</text>
<text x="129.4" y="26.3">VDD_CORE</text>
<text x="129.4" y="28.8">VDD_CORE</text>
<text x="152.4" y="28.8">C274</text>
<text x="162.6" y="28.8">C261</text>
<text x="174" y="28.8">C270</text>
<text x="186.7" y="28.8">C275</text>
<text x="198.1" y="28.8">C258</text>
<text x="209.6" y="28.8">C264</text>
<text x="221" y="28.8">C265</text>
<text x="232.4" y="28.8">C272</text>
<text x="243.8" y="28.8">C83</text>
<text x="252.7" y="28.8">C85</text>
<text x="15.1" y="31.3">R45</text>
<text x="15.1" y="33.9">10K</text>
<text x="25" y="33.9">0.1uF</text>
<text x="25.4" y="31.3">C244</text>
<text x="42.1" y="33.9">TP44</text>
<text x="101.6" y="35.2">C279</text>
<text x="116.1" y="33.9">RP1_REG1</text>
<text x="129.4" y="31.3">VDD_CORE</text>
<text x="129.4" y="33.9">VDD_CORE</text>
<text x="152.4" y="31.3">0.1uF</text>
<text x="162.6" y="31.3">0.1uF</text>
<text x="174" y="31.3">0.1uF</text>
<text x="186.7" y="31.3">0.1uF</text>
<text x="198.1" y="31.3">0.1uF</text>
<text x="209.6" y="31.3">0.1uF</text>
<text x="221" y="31.3">0.1uF</text>
<text x="232.4" y="31.3">0.1uF</text>
<text x="243.8" y="31.3">10uF</text>
<text x="252.7" y="31.3">10uF</text>
<text x="38.4" y="36.7">VDD_2V5_RP1</text>
<text x="58" y="39.2">@ 100MHz</text>
<text x="58.3" y="36.9">FB4</text>
<text x="101.6" y="37.7">1uF</text>
<text x="116.1" y="36.4">RP1_REG1</text>
<text x="116.1" y="41.5">RAIL1</text>
<text x="129.4" y="36.4">VDD_CORE</text>
<text x="129.4" y="39">VDD_CORE</text>
<text x="129.4" y="41.5">VDD_CORE</text>
<text x="67.3" y="45.3">C266</text>
<text x="67.3" y="47.8">1uF</text>
<text x="77.5" y="45.3">C87</text>
<text x="77.5" y="47.8">4.7uF</text>
<text x="87.6" y="45.3">C260</text>
<text x="87.6" y="47.8">10nF</text>
<text x="96.5" y="45.3">C252</text>
<text x="96.5" y="47.9">10nF</text>
<text x="116.1" y="44">RAIL1</text>
<text x="116.1" y="46.6">RAIL1</text>
<text x="129.4" y="44">VDD_CORE</text>
<text x="129.4" y="46.6">VDD_CORE</text>
<text x="58.3" y="50.1">FB1</text>
<text x="59.3" y="52.4">@ 100MHz</text>
<text x="116.1" y="49.1">RAIL1</text>
<text x="129.4" y="49.1">VDD_CORE</text>
<text x="129.4" y="51.7">VDD_CORE</text>
<text x="67.3" y="58">C91</text>
<text x="78.7" y="58">C250</text>
<text x="116.1" y="54.2">RAIL2</text>
<text x="116.1" y="56.7">RAIL2</text>
<text x="116.1" y="59.3">RAIL2</text>
<text x="129.4" y="54.2">VDD_CORE</text>
<text x="129.4" y="56.7">VDD_CORE</text>
<text x="129.4" y="59.3">VDD_CORE</text>
<text x="42.3" y="64.4">VDD_1V1_RP1</text>
<text x="46.3" y="61.8">TP45</text>
<text x="67.3" y="60.6">2.2uF</text>
<text x="78.7" y="60.5">0.1uF</text>
<text x="116.1" y="61.8">RAIL2</text>
<text x="129.4" y="61.8">VDD_CORE</text>
<text x="129.4" y="64.4">VDD_CORE</text>
<text x="210.7" y="65.6">VDD_1V1_RP1</text>
<text x="99.1" y="69.4">C280</text>
<text x="99.1" y="72">1uF</text>
<text x="116.1" y="66.9">RP1_REG2</text>
<text x="116.1" y="69.4">RP1_REG2</text>
<text x="129.4" y="66.9">VDD_CORE</text>
<text x="129.4" y="69.4">VDD_CORE</text>
<text x="205.7" y="70.7">@ 100MHz</text>
<text x="207.5" y="68.4">FB3</text>
<text x="116.1" y="77.1">RAIL3</text>
<text x="129.6" y="74.5">VCORE_F1</text>
<text x="129.6" y="77.1">VCORE_F1</text>
<text x="152.4" y="77.1">C247</text>
<text x="165.1" y="77.1">C248</text>
<text x="176.5" y="77.1">C267</text>
<text x="187.9" y="77.1">C277</text>
<text x="199.3" y="77.1">C81</text>
<text x="54.6" y="79.6">C253</text>
<text x="54.6" y="82.1">10nF</text>
<text x="64.8" y="79.6">C251</text>
<text x="64.8" y="82.1">10nF</text>
<text x="74.9" y="79.6">C268</text>
<text x="74.9" y="82.1">1uF</text>
<text x="85.1" y="79.6">C271</text>
<text x="85.1" y="82.1">1uF</text>
<text x="92.7" y="83.4">GPIO_VREF</text>
<text x="116.1" y="79.6">RAIL3</text>
<text x="116.1" y="82.1">RAIL3</text>
<text x="129.6" y="79.6">VCORE_F1</text>
<text x="129.6" y="82.1">VCORE_F1</text>
<text x="152" y="79.6">0.1uF</text>
<text x="164.7" y="79.6">0.1uF</text>
<text x="176.1" y="79.6">0.1uF</text>
<text x="187.6" y="79.6">0.1uF</text>
<text x="197.7" y="79.6">4.7uF</text>
<text x="210.7" y="83.4">VDD_1V1_RP1</text>
<text x="116.1" y="84.7">RAIL3</text>
<text x="116.1" y="89.8">GPIO_VREF</text>
<text x="129.6" y="84.7">VCORE_F1</text>
<text x="129.6" y="87.2">VCORE_F1</text>
<text x="129.6" y="89.8">VCORE_F1</text>
<text x="206.1" y="88.5">@ 100MHz</text>
<text x="206.6" y="86.2">FB5</text>
<text x="78.6" y="93.6">GPIO_VREF</text>
<text x="84" y="91">TP77</text>
<text x="116.1" y="92.3">GPIO_VREF</text>
<text x="129.6" y="92.3">VCORE_F1</text>
<text x="129.6" y="94.8">VCORE_F2</text>
<text x="171.4" y="94.8">C262</text>
<text x="181.8" y="95.4">C257</text>
<text x="192.2" y="94.6">C84</text>
<text x="91" y="98.6">0.1uF</text>
<text x="91.4" y="96.1">C278</text>
<text x="116.1" y="97.4">GND</text>
<text x="116.1" y="99.9">GND</text>
<text x="129.6" y="97.4">VCORE_F2</text>
<text x="129.6" y="99.9">VCORE_F2</text>
<text x="171.4" y="97.4">10nF</text>
<text x="182.5" y="97.4">0.1uF</text>
<text x="192.4" y="97.1">4.7uF</text>
<text x="204.9" y="98.7">@ 100MHz</text>
<text x="204.9" y="96.1">FB6</text>
<text x="210.7" y="96.1">VDD_1V1_RP1</text>
<text x="116.1" y="102.5">GND</text>
<text x="116.1" y="105">GND</text>
<text x="116.1" y="107.5">GND</text>
<text x="129.6" y="102.5">VCORE_F3</text>
<text x="129.6" y="105">VCORE_F3</text>
<text x="129.6" y="107.5">VCORE_F3</text>
<text x="171.5" y="105">C263</text>
<text x="171.5" y="107.5">10nF</text>
<text x="182.1" y="105.3">C254</text>
<text x="182.3" y="107.8">10nF</text>
<text x="192.2" y="105">C255</text>
<text x="192.5" y="107.5">10nF</text>
<text x="201.3" y="107.5">4.7uF</text>
<text x="202.9" y="105">C88</text>
<text x="212.9" y="107">CM5_3V3</text>
<text x="116.1" y="110.1">GND</text>
<text x="116.1" y="112.6">GND</text>
<text x="129.6" y="110.1">VCORE_F3</text>
<text x="135.5" y="112.6">3V3</text>
<text x="116.1" y="115.2">GND</text>
<text x="116.1" y="117.7">GND</text>
<text x="135.5" y="115.2">3V3</text>
<text x="135.5" y="117.7">3V3</text>
<text x="171.5" y="115.2">C273</text>
<text x="171.5" y="117.7">0.1uF</text>
<text x="181.6" y="115.2">C80</text>
<text x="181.6" y="117.7">4.7uF</text>
<text x="213.1" y="119.5">CM5_3V3</text>
<text x="116.1" y="120.2">GND</text>
<text x="116.1" y="122.8">GND</text>
<text x="116.1" y="125.3">GND</text>
<text x="135.5" y="120.2">3V3</text>
<text x="135.5" y="122.8">3V3</text>
<text x="135.5" y="125.3">3V3</text>
<text x="206" y="124.6">@ 100MHz</text>
<text x="206.6" y="122">FB2</text>
<text x="116.1" y="127.9">GND</text>
<text x="116.1" y="130.4">GND</text>
<text x="130.8" y="127.9">3V3_FILT</text>
<text x="130.8" y="130.4">3V3_FILT</text>
<text x="181.6" y="131.7">C86</text>
<text x="191.8" y="131.7">C259</text>
<text x="201.9" y="131.7">C281</text>
<text x="219.7" y="130.4">C276</text>
<text x="116.1" y="132.9">GND</text>
<text x="116.1" y="135.5">GND</text>
<text x="130.8" y="132.9">3V3_FILT</text>
<text x="130.8" y="135.5">3V3_FILT</text>
<text x="171.2" y="132.2">C269</text>
<text x="172.3" y="134.5">0.1uF</text>
<text x="181.6" y="134.2">4.7uF</text>
<text x="191.8" y="134.2">0.1uF</text>
<text x="201.9" y="134.2">0.1uF</text>
<text x="219.7" y="132.9">0.1uF</text>
<text x="116.1" y="138">GND</text>
<text x="116.1" y="140.6">GND</text>
<text x="116.1" y="143.1">GND</text>
<text x="130.8" y="138">3V3_FILT</text>
<text x="130.8" y="140.6">3V3_FILT</text>
<text x="205.6" y="142.1">@ 100MHz</text>
<text x="205.6" y="139.5">FB7</text>
<text x="212.9" y="139.3">CM5_3V3</text>
<text x="116.1" y="145.6">GND</text>
<text x="116.1" y="148.2">GND</text>
<text x="129.6" y="145.6">3V3_FILT2</text>
<text x="171.5" y="148.2">C256</text>
<text x="181.6" y="148.2">C89</text>
<text x="212.9" y="150">CM5_1V8</text>
<text x="116.1" y="150.7">GND</text>
<text x="116.1" y="153.3">GND</text>
<text x="116.1" y="155.8">GND</text>
<text x="135.5" y="153.3">1V8</text>
<text x="135.5" y="155.8">1V8</text>
<text x="171.5" y="150.7">0.1uF</text>
<text x="181.6" y="150.7">4.7uF</text>
<text x="116.1" y="158.3">GND</text>
<text x="116.1" y="160.9">GND</text>
<text x="135.1" y="160.9">GND</text>
<text x="201.9" y="159.6">C90</text>
<text x="210.8" y="159.6">C249</text>
<text x="116.1" y="163.4">GND</text>
<text x="116.1" y="166">GND</text>
<text x="135.1" y="163.4">GND</text>
<text x="135.1" y="166">GND</text>
<text x="201.9" y="162.1">4.7uF</text>
<text x="210.8" y="162.1">0.1uF</text>
<text x="116.1" y="168.5">GND</text>
<text x="116.1" y="171">GND</text>
<text x="116.1" y="173.6">GND</text>
<text x="135.1" y="168.5">GND</text>
<text x="135.1" y="171">GND</text>
<text x="135.1" y="173.6">GND</text>
<text x="116.1" y="176.1">GND</text>
<text x="116.1" y="178.7">GND</text>
<text x="135.1" y="176.1">GND</text>
<text x="135.1" y="178.7">GND</text>
<text x="116.1" y="181.2">GND</text>
<text x="135.1" y="181.2">GND</text>
</g>
<g font-size="1.8" fill="#0f0f0f">
<text x="60.4" y="27.6">REF_0V9</text>
<text x="63.5" y="32.7">VDD_2V5_RP1</text>
<text x="63.5" y="65.7">VDD_1V1_RP1</text>
</g>
<g font-size="1.8" fill="#a90000">
<text x="111.1" y="27.7">R15</text>
<text x="111.7" y="25.1">R5</text>
<text x="141" y="25.1">E7</text>
<text x="141" y="27.7">F6</text>
<text x="111.2" y="32.8">A14</text>
<text x="111.2" y="35.3">A15</text>
<text x="140.3" y="35.3">G12</text>
<text x="140.4" y="30.2">F10</text>
<text x="140.4" y="32.8">F13</text>
<text x="111.2" y="40.4">J14</text>
<text x="140.3" y="40.4">H11</text>
<text x="140.9" y="37.8">H9</text>
<text x="111.1" y="42.9">K15</text>
<text x="111.7" y="45.5">N8</text>
<text x="140.3" y="42.9">H12</text>
<text x="140.3" y="45.5">H13</text>
<text x="111.2" y="48">L17</text>
<text x="111.7" y="53.1">R9</text>
<text x="140.3" y="53.1">K12</text>
<text x="140.4" y="48">J10</text>
<text x="140.9" y="50.5">K8</text>
<text x="111.1" y="58.2">P10</text>
<text x="111.8" y="55.6">T9</text>
<text x="140.4" y="55.6">L10</text>
<text x="140.4" y="58.2">L11</text>
<text x="111.1" y="60.7">R11</text>
<text x="111.2" y="65.8">A16</text>
<text x="140.4" y="60.7">L12</text>
<text x="140.8" y="63.2">M8</text>
<text x="140.8" y="65.8">M9</text>
<text x="111.1" y="68.3">B16</text>
<text x="140.2" y="68.3">M11</text>
<text x="111.7" y="75.9">P7</text>
<text x="140.4" y="73.4">E16</text>
<text x="140.4" y="75.9">E17</text>
<text x="111.2" y="81">J18</text>
<text x="111.2" y="83.6">J13</text>
<text x="111.8" y="78.5">T7</text>
<text x="140.3" y="78.5">H14</text>
<text x="140.4" y="83.6">L14</text>
<text x="140.4" y="81">J16</text>
<text x="111.7" y="88.6">D5</text>
<text x="140.3" y="86.1">N14</text>
<text x="140.3" y="88.6">P14</text>
<text x="111.7" y="91.2">E6</text>
<text x="140.3" y="91.2">P15</text>
<text x="140.9" y="93.7">K4</text>
<text x="111.2" y="98.8">A17</text>
<text x="111.2" y="101.3">A18</text>
<text x="111.8" y="96.3">A1</text>
<text x="140.8" y="98.8">M5</text>
<text x="140.9" y="96.3">K5</text>
<text x="141" y="101.3">L4</text>
<text x="111.1" y="103.9">B14</text>
<text x="111.1" y="106.4">B15</text>
<text x="140.9" y="103.9">N3</text>
<text x="140.9" y="106.4">N4</text>
<text x="111.1" y="109">C16</text>
<text x="111.1" y="111.5">C17</text>
<text x="140.3" y="111.5">C13</text>
<text x="141" y="109">J5</text>
<text x="111.1" y="116.6">D15</text>
<text x="111.7" y="114">D3</text>
<text x="111.7" y="119.1">E5</text>
<text x="140.3" y="114">C14</text>
<text x="140.3" y="116.6">C15</text>
<text x="140.4" y="119.1">E13</text>
<text x="111.1" y="121.7">E14</text>
<text x="111.2" y="124.2">F12</text>
<text x="140.9" y="124.2">H5</text>
<text x="140.9" y="121.7">G5</text>
<text x="111.1" y="131.8">G11</text>
<text x="111.7" y="126.7">G6</text>
<text x="111.7" y="129.3">G9</text>
<text x="140.3" y="126.7">C18</text>
<text x="140.3" y="129.3">G16</text>
<text x="140.3" y="131.8">G17</text>
<text x="111.1" y="134.4">G13</text>
<text x="111.1" y="136.9">G18</text>
<text x="140.2" y="134.4">M13</text>
<text x="140.2" y="136.9">M15</text>
<text x="111.1" y="142">H10</text>
<text x="111.7" y="139.4">H6</text>
<text x="140.3" y="139.4">N16</text>
<text x="111.2" y="149.6">J11</text>
<text x="111.8" y="144.5">J8</text>
<text x="111.8" y="147.1">J9</text>
<text x="140.8" y="144.5">M4</text>
<text x="111.1" y="154.7">K10</text>
<text x="111.2" y="152.1">J12</text>
<text x="140.3" y="152.1">P11</text>
<text x="140.3" y="154.7">P13</text>
<text x="111.1" y="157.2">K13</text>
<text x="111.8" y="159.8">L5</text>
<text x="140.4" y="159.8">V18</text>
<text x="111.8" y="162.3">L6</text>
<text x="111.8" y="164.8">L8</text>
<text x="111.8" y="167.4">L9</text>
<text x="140.9" y="164.8">P6</text>
<text x="140.9" y="167.4">P5</text>
<text x="141" y="162.3">V1</text>
<text x="111.2" y="169.9">L18</text>
<text x="111.6" y="172.5">M7</text>
<text x="140.3" y="169.9">N15</text>
<text x="140.3" y="172.5">N13</text>
<text x="111" y="175">M10</text>
<text x="111" y="177.5">M12</text>
<text x="140.3" y="175">N12</text>
<text x="140.9" y="177.5">N9</text>
<text x="111.7" y="180.1">N5</text>
<text x="140.9" y="180.1">N7</text>
</g>
<g font-size="1.8" fill="#840084">
<text x="60.6" y="44.1" transform="rotate(-90 60.6 44.1)">2.5A</text>
<text x="60.6" y="55.9" transform="rotate(-90 60.6 55.9)">2A</text>
<text x="211.7" y="75.8" transform="rotate(-90 211.7 75.8)">2.5A</text>
<text x="211.7" y="92.7" transform="rotate(-90 211.7 92.7)">2A</text>
<text x="211.7" y="102.9" transform="rotate(-90 211.7 102.9)">2A</text>
<text x="211.7" y="129.2" transform="rotate(-90 211.7 129.2)">2.5A</text>
<text x="211.7" y="146" transform="rotate(-90 211.7 146)">2A</text>
</g>
<text font-size="1.8" fill="#0000c2" x="66.4" y="62.6">lost</text>
</svg>
